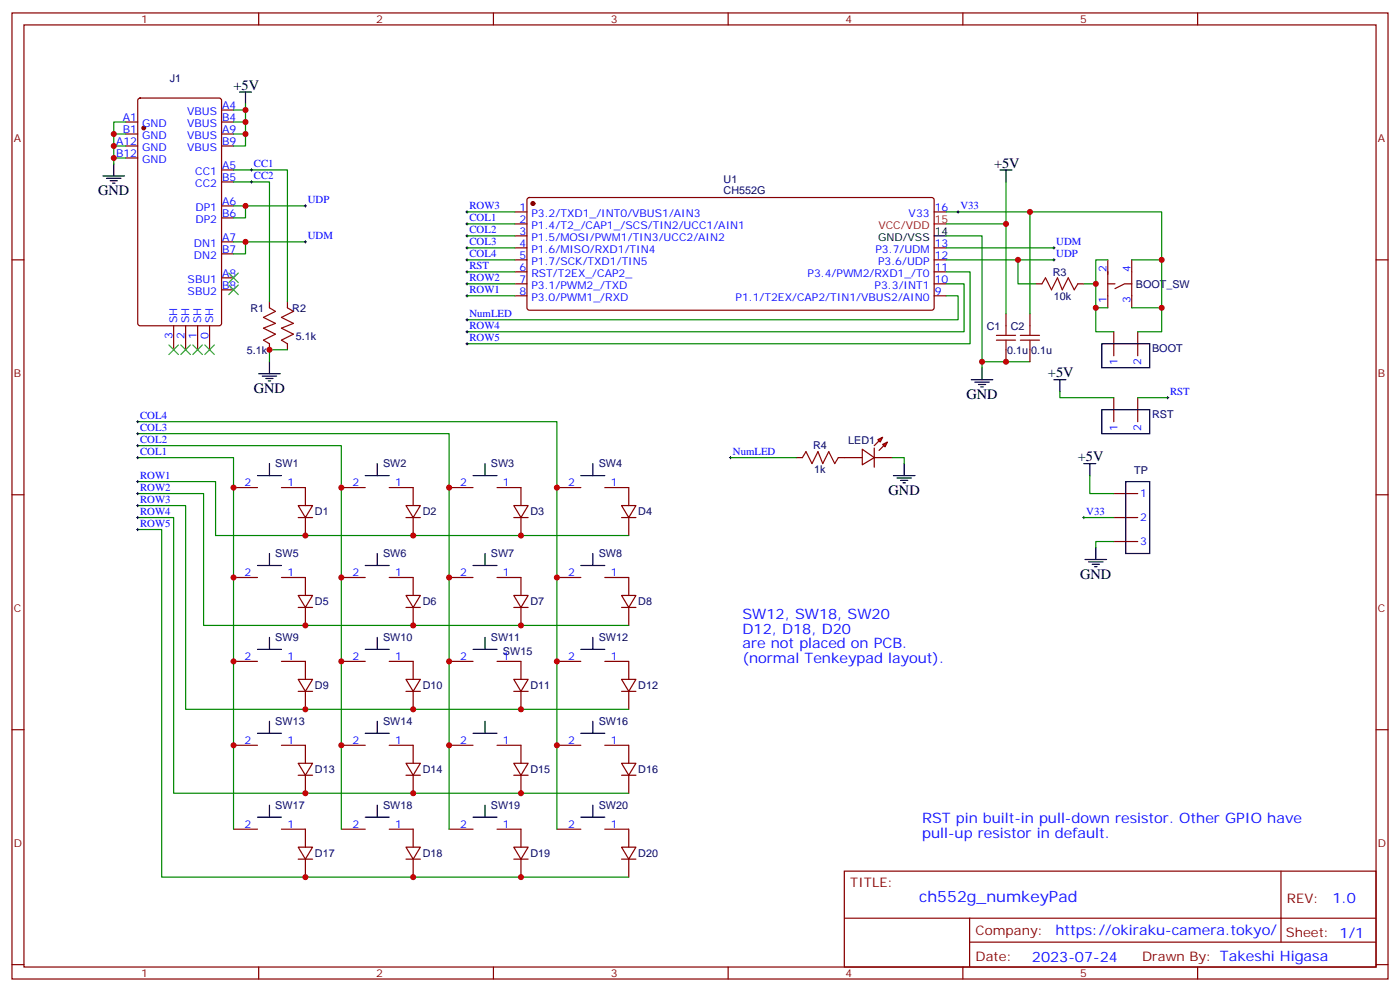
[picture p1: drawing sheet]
<svg xmlns="http://www.w3.org/2000/svg" width="412mm" height="292mm" viewBox="0 0 412 292" stroke-linecap="round" stroke-linejoin="round" font-family="sans-serif">
<g fill="none" stroke="#870000" stroke-width=".35">
<path d="M3.5 3.8h405.4v284.3h-405.4zM7.1 7.3h398.2v277.3h-398.2zM76.2 3.8v3.5M145.3 3.8v3.5M214.5 3.8v3.5M283.6 3.8v3.5M352.8 3.8v3.5M37 39.4h3.6M37 35.9h3.6M40.8 29.1l.5-.2h23.3l.6 .4 .1 65.9-.5 .6-23.5 .1-.7-.5v-65.8zM65.3 39.4h3.5M65.3 35.9h3.5"/>
<path d="M65.3 32.4h3.5M37 43h3.6M37 46.5h3.6M65.3 53.6h3.5M65.3 43h3.5M65.3 50h3.5M155.5 58.3l.4-.2 118.8 .1 .5 .6-.1 32.1-.6 .4-118.8-.1-.5-.6v-31.8zM3.5 76.5h3.6M65.3 64.1h3.5M65.3 74.7h3.5M65.3 60.6h3.5M65.3 71.2h3.5"/>
<path d="M151.7 76.5h3.5M151.7 62.4h3.5M151.7 65.9h3.5M151.7 69.4h3.5M151.7 73h3.5M275.2 76.5h3.5M275.2 62.4h3.5M275.2 73h3.5M326.3 76.5v14.1M333.4 76.5v14.1M405.3 76.5h3.6M51.2 95.9v7"/>
<path d="M54.7 95.9v7M58.2 95.9v7M61.7 95.9v7M65.3 85.3h3.5M65.3 81.8h3.5M79.4 88.8v1.8M84.7 88.8v1.8M151.7 80h3.5M151.7 83.5h3.5M151.7 87.1h3.5M275.2 80h3.5M275.2 83.5h3.5"/>
<path d="M275.2 87.1h3.5M296.3 92.4v3.5M303.4 92.4v3.5M305.2 83.5h1.7M317.5 83.5h1.8M326.3 83.5h2.1M333.4 83.5h-2.1l-2.9 1.4M79.4 101.2v1.7M84.7 101.2v1.7M296.3 102.9v3.6M303.4 102.9v3.6M248.7 134.7h5.3"/>
<path d="M257.5 134.7h5.3M3.5 145.6h3.6M68.8 143.5h7M82.9 143.5h7.1v5.3M87.8 148.8h4.3l-2.1 3.5zM87.8 152.3h4.3M90 152.3v5.3M100.5 143.5h7.1M114.7 143.5h7v5.3M119.6 148.8h4.2l-2.1 3.5zM119.6 152.3h4.2M121.7 152.3v5.3"/>
<path d="M132.3 143.5h7M146.4 143.5h7.1v5.3M151.3 148.8h4.3l-2.1 3.5zM151.3 152.3h4.3M153.5 152.3v5.3M164 143.5h7.1M178.2 143.5h7v5.3M183.1 148.8h4.2l-2.1 3.5zM183.1 152.3h4.2M185.2 152.3v5.3M405.3 145.6h3.6M68.8 170h7"/>
<path d="M82.9 170h7.1v5.3M87.8 175.3h4.3l-2.1 3.5zM87.8 178.8h4.3M90 178.8v5.3M100.5 170h7.1M114.7 170h7v5.3M119.6 175.3h4.2l-2.1 3.5zM119.6 178.8h4.2M121.7 178.8v5.3M132.3 170h7M146.4 170h7.1v5.3M151.3 175.3h4.3l-2.1 3.5z"/>
<path d="M151.3 178.8h4.3M153.5 178.8v5.3M164 170h7.1M178.2 170h7v5.3M183.1 175.3h4.2l-2.1 3.5zM183.1 178.8h4.2M185.2 178.8v5.3M68.8 194.7h7M82.9 194.7h7.1v5.3M87.8 200h4.3l-2.1 3.5zM100.5 194.7h7.1M114.7 194.7h7v5.3"/>
<path d="M119.6 200h4.2l-2.1 3.5zM132.3 194.7h7M146.4 194.7h7.1v5.3M151.3 200h4.3l-2.1 3.5zM164 194.7h7.1M178.2 194.7h7v5.3M183.1 200h4.2l-2.1 3.5zM3.5 214.8h3.6M68.8 219.4h7M82.9 219.4h7.1v5.2M87.8 203.5h4.3M90 203.5v5.3"/>
<path d="M100.5 219.4h7.1M114.7 219.4h7v5.2M119.6 203.5h4.2M121.7 203.5v5.3M132.3 219.4h7M146.4 219.4h7.1v5.2M151.3 203.5h4.3M153.5 203.5v5.3M164 219.4h7.1M178.2 219.4h7v5.2M183.1 203.5h4.2M185.2 203.5v5.3"/>
<path d="M405.3 214.8h3.6M87.8 224.6h4.3l-2.1 3.6zM87.8 228.2h4.3M90 228.2v5.3M119.6 224.6h4.2l-2.1 3.6zM119.6 228.2h4.2M121.7 228.2v5.3M151.3 224.6h4.3l-2.1 3.6zM151.3 228.2h4.3M153.5 228.2v5.3M183.1 224.6h4.2l-2.1 3.6zM183.1 228.2h4.2"/>
<path d="M185.2 228.2v5.3M68.8 244.1h7M82.9 244.1h7.1v5.2M87.8 249.3h4.3l-2.1 3.6zM87.8 252.9h4.3M90 252.9v5.3M100.5 244.1h7.1M114.7 244.1h7v5.2M119.6 249.3h4.2l-2.1 3.6zM119.6 252.9h4.2M121.7 252.9v5.3M132.3 244.1h7"/>
<path d="M146.4 244.1h7.1v5.2M151.3 249.3h4.3l-2.1 3.6zM151.3 252.9h4.3M153.5 252.9v5.3M164 244.1h7.1M178.2 244.1h7v5.2M183.1 249.3h4.2l-2.1 3.6zM183.1 252.9h4.2M185.2 252.9v5.3M248.7 256.4h156.6v28.2h-156.6zM377.3 256.4v20.9M248.7 270.2h156.5"/>
<path d="M285.6 277.3h119.6M285.6 270.2v14.2M3.5 283.9h3.6M76.2 284.6v3.5M145.3 284.6v3.5M214.5 284.6v3.5M283.6 284.6v3.5M352.8 284.6v3.5M405.3 283.9h3.6"/>
</g>
<g fill="#870000" stroke="#870000" stroke-width=".35">
<circle cx="42.3" cy="37.7" r=".53"/>
<circle cx="157" cy="59.9" r=".53"/>
</g>
<g fill="none" stroke="#000" stroke-width=".35">
<path d="M70.6 27.1h3.5M72.3 27.1v3.5M30.3 51.8h6.4M31.4 52.5h4.2M32.5 53.2h2.1M33.2 53.9h.7M33.5 48.3v3.5M294.6 50h3.5M296.3 50v3.6M275.2 69.4h3.5M76.2 110h6.3M77.3 110.7h4.2"/>
<path d="M78.3 111.4h2.1M79 112.1h.7M79.4 106.5v3.5M286.1 111.8h6.4M287.2 112.5h4.2M288.2 113.2h2.1M288.9 113.9h.7M289.3 108.2v3.6M75.8 140h7.1M79.4 136.5v3.5M107.6 140h7.1M111.1 136.5v3.5"/>
<path d="M139.3 140h7.1M142.9 136.5v3.5M171.1 140h7.1M174.6 136.5v3.5M75.8 166.4h7.1M79.4 162.9v3.5M107.6 166.4h7.1M111.1 162.9v3.5M139.3 166.4h7.1M142.9 162.9v3.5M171.1 166.4h7.1M174.6 162.9v3.5"/>
<path d="M75.8 191.1h7.1M79.4 187.6v3.5M107.6 191.1h7.1M111.1 187.6v3.5M139.3 191.1h7.1M142.9 187.6v3.5M171.1 191.1h7.1M174.6 187.6v3.5M75.8 215.8h7.1M79.4 212.3v3.5M107.6 215.8h7.1M111.1 212.3v3.5"/>
<path d="M139.3 215.8h7.1M142.9 212.3v3.5M171.1 215.8h7.1M174.6 212.3v3.5M79.4 237v3.5M111.1 237v3.5M142.9 237v3.5M174.6 237v3.5M75.8 240.5h7.1M107.6 240.5h7.1M139.3 240.5h7.1M171.1 240.5h7.1"/>
</g>
<g fill="none" stroke="#008700" stroke-width=".35">
<path d="M33.5 39.4h3.5M37 35.9h-3.5v12.4M68.8 39.4h3.5M68.8 32.4h3.5M68.8 35.9h3.5M72.3 30.6v12.4h-3.5M33.5 46.5h3.5M33.5 43h3.5M68.8 53.6h10.6v35.2M68.8 50h15.9v38.8M296.3 53.6v12.3M68.8 60.6h3.5v3.5h-3.5"/>
<path d="M68.8 71.2h3.5v3.5h-3.5M72.3 60.6h17.7M72.3 71.2h17.7M137.6 73h14.1M137.6 76.5h14.1M137.6 65.9h14.1M137.6 69.4h14.1M278.7 69.4h10.6v38.8M278.7 65.9h17.6v26.5M278.7 62.4h24.7v30M278.7 73h31.7M278.7 76.5h31.7"/>
<path d="M299.9 76.5v7h5.3M303.4 62.4h38.8v28.2h-8.8M326.3 76.5h-3.5v7h-3.5M333.4 76.5h8.8M278.7 87.1h3.5v7h-144.6M278.7 83.5h5.3v14.1h-146.4M278.7 80h7.1v21.2h-148.2M322.8 83.5v7.1h3.5M84.7 102.9h-5.3v3.6M289.3 106.5h14.1M40.6 134.7h28.2v109.4M40.6 131.2h59.9v112.9"/>
<path d="M40.6 127.6h91.7v116.5M40.6 124.1h123.4v120M40.6 141.7h22.9v15.9h121.7M40.6 145.3h19.4v38.8h125.2M40.6 148.8h14.1v60h130.5M40.6 152.3h10.6v81.2h134M40.6 155.9h7v102.3h137.6"/>
</g>
<path d="M67.4 80.4l2.8 2.8M67.4 83.9l2.8 2.8M70.2 80.4l-2.8 2.8M70.2 83.9l-2.8 2.8M49.7 101.5l2.9 2.9M52.6 101.5l-2.9 2.9M53.3 101.5l2.8 2.9M56.1 101.5l-2.8 2.9M56.8 101.5l2.8 2.9M59.6 101.5l-2.8 2.9M60.3 101.5l2.8 2.9M63.1 101.5l-2.8 2.9" fill="none" stroke="#3c3" stroke-width=".35"/>
<path d="M79.4 90.6l1.7 1.1-3.5 1.7 3.5 1.8-3.5 1.4 3.5 1.8-3.5 1.7 1.8 1.1M84.7 90.6l1.7 1.1-3.5 1.7 3.5 1.8-3.5 1.4 3.5 1.8-3.5 1.7 1.8 1.1M293.5 98.7h5.7M296.3 95.9v2.8M300.6 98.7h5.6M303.4 95.9v2.8M306.9 83.5l1.1-1.7 1.7 3.5 1.8-3.5 1.4 3.5 1.8-3.5 1.7 3.5 1.1-1.8M293.5 100.1h5.7M296.3 100.1v2.8M300.6 100.1h5.6M303.4 100.1v2.8" fill="none" stroke="#a10000" stroke-width=".35"/>
<g fill="none" stroke="#000" stroke-width=".29">
<path d="M89.6 60.6h.7M89.6 71.2h.7M90 60.3v.7M90 70.8v.7M137.2 73h.7M137.2 76.5h.7M137.2 65.9h.7M137.2 69.4h.7M137.6 65.5v.8M137.6 69.1v.7M137.6 72.6v.7M137.6 76.1v.7"/>
<path d="M310.1 73h.7M310.1 76.5h.7M310.4 72.6v.7M310.4 76.1v.7M40.2 134.7h.7M40.2 131.2h.7M40.2 127.6h.7M40.2 124.1h.7M40.6 123.8v.7M40.6 127.3v.7M40.6 130.8v.7M40.6 134.3v.7"/>
<path d="M40.2 141.7h.7M40.2 145.3h.7M40.2 148.8h.7M40.2 152.3h.7M40.2 155.9h.7M40.6 141.4v.7M40.6 144.9v.7M40.6 148.4v.8M40.6 152v.7M40.6 155.5v.7"/>
</g>
<path d="M275.2 65.9h3.5" fill="none" stroke="#f00" stroke-width=".35"/>
<g fill="#f00" stroke="#870000" stroke-width=".35">
<path d="M260 130.8l1.4-.7-.7 1.4z"/>
<path d="M258.6 129.4l1.4-.7-.7 1.4z"/>
</g>
<g fill="#870000" stroke="#870000" stroke-width=".35">
<path d="M260.3 131.2l-1.4 1.4z"/>
<path d="M257.5 131.2l1.4-1.4z"/>
</g>
<path d="M257.5 131.9v5.6z" fill="#f00" stroke="#870000" stroke-width=".35"/>
<path d="M328.1 97.6v7.1M335.1 97.6v7.1M328.1 117.1v7M335.1 117.1v7M234.6 134.7h1.8M246.9 134.7h1.8M254 132.2l3.5 2.5-3.5 2.1zM328.1 145.3h7M328.1 152.3h7M328.1 159.4h7" fill="none" stroke="#870000" stroke-width=".35"/>
<g fill="none" stroke="#000" stroke-width=".35">
<path d="M310.4 111.8h3.6M312.2 111.8v3.5M324.6 101.2h14.1v7h-14.1zM263.2 140h6.3M266.3 136.5v3.5M319.3 136.5h3.5M321 136.5v3.5M324.6 120.6h14.1v7h-14.1zM264.2 140.7h4.3M265.3 141.4h2.1M266 142.1h.7M331.6 141.7h7.1v21.2h-7.1z"/>
<path d="M319.6 164.7h6.4M320.7 165.4h4.2M321.7 166.1h2.1M322.4 166.8h.7M322.8 161.1v3.6"/>
</g>
<g fill="none" stroke="#008700" stroke-width=".35">
<path d="M137.6 62.4h14.1M137.6 87.1h14.1M137.6 83.5h14.1M137.6 80h14.1M322.8 90.6v7h5.3M342.2 90.6v7h-7.1M312.2 115.3v1.8h15.9M335.1 117.1h8.9M215.2 134.7h19.4M262.8 134.7h3.5v1.8M321 140v5.3h7.1M319.3 152.3h8.8"/>
<path d="M328.1 159.4h-5.3v1.7"/>
</g>
<path d="M236.4 134.7l1-1.8 1.8 3.6 1.7-3.6 1.5 3.6 1.7-3.6 1.8 3.6 1-1.8" fill="none" stroke="#a10000" stroke-width=".35"/>
<g fill="none" stroke="#000" stroke-width=".29">
<path d="M73.7 50h.7M73.7 53.6h.7M74.1 49.7v.7M74.1 53.2v.7M137.2 62.4h.7M137.6 62v.7M137.6 79.7v.7M281.9 62.4h.7M282.2 62v.7M137.2 87.1h.7M137.2 83.5h.7M137.2 97.6h.7"/>
<path d="M137.2 94.1h.7M137.2 80h.7M137.6 83.2v.7M137.6 86.7v.7M137.6 93.8v.7M137.6 97.3v.7M137.2 101.2h.7M137.6 100.8v.7M343.6 117.1h.7M344 116.7v.7M214.8 134.7h.7M215.2 134.3v.7"/>
<path d="M318.9 152.3h.7M319.3 152v.7"/>
</g>
<g fill="#c00">
<circle cx="33.5" cy="46.5" r=".88"/>
<circle cx="33.5" cy="43" r=".88"/>
<circle cx="33.5" cy="39.4" r=".88"/>
<circle cx="72.3" cy="32.4" r=".88"/>
<circle cx="72.3" cy="35.9" r=".88"/>
<circle cx="72.3" cy="39.4" r=".88"/>
<circle cx="79.4" cy="102.9" r=".88"/>
<circle cx="72.3" cy="60.6" r=".88"/>
<circle cx="72.3" cy="71.2" r=".88"/>
<circle cx="296.3" cy="65.9" r=".88"/>
<circle cx="299.9" cy="76.5" r=".88"/>
<circle cx="303.4" cy="62.4" r=".88"/>
<circle cx="296.3" cy="106.5" r=".88"/>
<circle cx="342.2" cy="76.5" r=".88"/>
<circle cx="322.8" cy="83.5" r=".88"/>
<circle cx="289.3" cy="106.5" r=".88"/>
<circle cx="68.8" cy="170" r=".88"/>
<circle cx="68.8" cy="194.7" r=".88"/>
<circle cx="68.8" cy="219.4" r=".88"/>
<circle cx="100.5" cy="170" r=".88"/>
<circle cx="100.5" cy="194.7" r=".88"/>
<circle cx="100.5" cy="219.4" r=".88"/>
<circle cx="132.3" cy="170" r=".88"/>
<circle cx="132.3" cy="194.7" r=".88"/>
<circle cx="132.3" cy="219.4" r=".88"/>
<circle cx="164" cy="170" r=".88"/>
<circle cx="164" cy="194.7" r=".88"/>
<circle cx="164" cy="219.4" r=".88"/>
<circle cx="100.5" cy="143.5" r=".88"/>
<circle cx="132.3" cy="143.5" r=".88"/>
<circle cx="164" cy="143.5" r=".88"/>
<circle cx="68.8" cy="143.5" r=".88"/>
<circle cx="90" cy="157.6" r=".88"/>
<circle cx="121.7" cy="157.6" r=".88"/>
<circle cx="153.5" cy="157.6" r=".88"/>
<circle cx="90" cy="184.1" r=".88"/>
<circle cx="121.7" cy="184.1" r=".88"/>
<circle cx="153.5" cy="184.1" r=".88"/>
<circle cx="90" cy="208.8" r=".88"/>
<circle cx="121.7" cy="208.8" r=".88"/>
<circle cx="153.5" cy="208.8" r=".88"/>
<circle cx="90" cy="258.2" r=".88"/>
<circle cx="121.7" cy="258.2" r=".88"/>
<circle cx="153.5" cy="258.2" r=".88"/>
<circle cx="153.5" cy="233.5" r=".88"/>
<circle cx="90" cy="233.5" r=".88"/>
<circle cx="121.7" cy="233.5" r=".88"/>
<circle cx="322.8" cy="90.6" r=".88"/>
<circle cx="342.2" cy="90.6" r=".88"/>
</g>
<text font-size="4.6" fill="#00f" x="270.8" y="265.4">ch552g_numkeyPad</text>
<g font-size="4.2">
<text x="68.8" y="26.4">+5V</text>
<text x="292.8" y="49.3">+5V</text>
<text x="28.9" y="57.4">GND</text>
<text x="308.7" y="111.1">+5V</text>
<text x="74.8" y="115.6">GND</text>
<text x="284.7" y="117.4">GND</text>
<text x="317.5" y="135.7">+5V</text>
<text x="261.8" y="145.6">GND</text>
<text x="318.2" y="170.3">GND</text>
</g>
<g font-size="4.2" fill="#00f">
<text x="218.7" y="182.3">SW12, SW18, SW20</text>
<text x="218.7" y="186.5">D12, D18, D20</text>
<text x="218.7" y="190.8">are not placed on PCB.</text>
<text x="218.7" y="195">(normal Tenkeypad layout).</text>
<text x="271.6" y="242.3">RST pin built-in pull-down resistor. Other GPIO have</text>
<text x="271.6" y="246.5">pull-up resistor in default.</text>
<text x="392.5" y="265.7">1.0</text>
<text x="310.9" y="275.2">https://okiraku-camera.tokyo/</text>
<text x="304" y="283">2023-07-24</text>
</g>
<g font-size="3.9" fill="#800">
<text x="250.5" y="261">TITLE:</text>
<text x="379.1" y="265.7">REV:</text>
<text x="287.4" y="275.2">Company:</text>
<text x="378.7" y="275.8">Sheet: 1/1</text>
<text x="287.4" y="282.9">Date:</text>
<text x="336.4" y="282.9">Drawn By: Takeshi Higasa</text>
</g>
<g font-size="3.2" fill="#800">
<text x="41.6" y="6.8">1</text>
<text x="110.8" y="6.8">2</text>
<text x="179.9" y="6.8">3</text>
<text x="249.1" y="6.8">4</text>
<text x="318.2" y="6.8">5</text>
<text x="4.1" y="41.9">A</text>
<text x="405.9" y="41.9">A</text>
<text x="4.1" y="111.1">B</text>
<text x="405.9" y="111.1">B</text>
<text x="4.1" y="180.2">C</text>
<text x="405.9" y="180.2">C</text>
<text x="4.1" y="249.3">D</text>
<text x="405.9" y="249.3">D</text>
<text x="41.6" y="287.6">1</text>
<text x="110.8" y="287.6">2</text>
<text x="179.9" y="287.6">3</text>
<text x="249.1" y="287.6">4</text>
<text x="318.2" y="287.6">5</text>
</g>
<g font-size="3.2" fill="#000080">
<text x="50" y="24.1">J1</text>
<text x="213.2" y="53.9">U1</text>
<text x="213.2" y="57.1">CH552G</text>
<text x="310.1" y="81.1">R3</text>
<text x="310.4" y="88.2">10k</text>
<text x="334.6" y="84.7">BOOT_SW</text>
<text x="73.7" y="91.7">R1</text>
<text x="86.1" y="91.7">R2</text>
<text x="87.1" y="100.2">5.1k</text>
<text x="290.7" y="97.1">C1</text>
<text x="297.8" y="97.1">C2</text>
<text x="72.7" y="104.1">5.1k</text>
<text x="296.7" y="104.1">0.1u</text>
<text x="303.7" y="104.1">0.1u</text>
<text x="339.4" y="103.7">BOOT</text>
<text x="339.4" y="123.1">RST</text>
<text x="249.9" y="130.6">LED1</text>
<text x="81.1" y="137.6">SW1</text>
<text x="112.9" y="137.6">SW2</text>
<text x="144.6" y="137.6">SW3</text>
<text x="176.4" y="137.6">SW4</text>
<text x="239.5" y="132.3">R4</text>
<text x="239.9" y="139.4">1k</text>
<text x="334.1" y="139.4">TP</text>
<text x="92.8" y="151.7">D1</text>
<text x="124.5" y="151.7">D2</text>
<text x="156.3" y="151.7">D3</text>
<text x="188" y="151.7">D4</text>
<text x="81.1" y="164">SW5</text>
<text x="112.9" y="164">SW6</text>
<text x="144.6" y="164">SW7</text>
<text x="176.4" y="164">SW8</text>
<text x="92.8" y="178.2">D5</text>
<text x="124.5" y="178.2">D6</text>
<text x="156.3" y="178.2">D7</text>
<text x="188" y="178.2">D8</text>
<text x="81.1" y="188.7">SW9</text>
<text x="112.9" y="188.7">SW10</text>
<text x="144.6" y="188.7">SW11</text>
<text x="176.4" y="188.7">SW12</text>
<text x="148.2" y="192.9">SW15</text>
<text x="92.8" y="202.9">D9</text>
<text x="124.5" y="202.9">D10</text>
<text x="156.3" y="202.9">D11</text>
<text x="188" y="202.9">D12</text>
<text x="81.1" y="213.4">SW13</text>
<text x="112.9" y="213.4">SW14</text>
<text x="176.4" y="213.4">SW16</text>
<text x="92.8" y="227.6">D13</text>
<text x="124.5" y="227.6">D14</text>
<text x="156.3" y="227.6">D15</text>
<text x="188" y="227.6">D16</text>
<text x="81.1" y="238.1">SW17</text>
<text x="112.9" y="238.1">SW18</text>
<text x="144.6" y="238.1">SW19</text>
<text x="176.4" y="238.1">SW20</text>
<text x="92.8" y="252.3">D17</text>
<text x="124.5" y="252.3">D18</text>
<text x="156.3" y="252.3">D19</text>
<text x="188" y="252.3">D20</text>
</g>
<g font-size="3.2" fill="#00f">
<text x="36.2" y="35.6">A1</text>
<text x="55.1" y="33.8">VBUS</text>
<text x="65.4" y="35.6">B4</text>
<text x="65.4" y="32">A4</text>
<text x="36.2" y="39.1">B1</text>
<text x="41.9" y="40.9">GND</text>
<text x="41.9" y="37.3">GND</text>
<text x="55.1" y="37.3">VBUS</text>
<text x="55.1" y="40.9">VBUS</text>
<text x="65.4" y="39.1">A9</text>
<text x="34.2" y="46.1">B12</text>
<text x="34.2" y="42.6">A12</text>
<text x="41.9" y="47.9">GND</text>
<text x="41.9" y="44.4">GND</text>
<text x="55.1" y="44.4">VBUS</text>
<text x="65.4" y="42.6">B9</text>
<text x="57.5" y="51.4">CC1</text>
<text x="65.4" y="53.2">B5</text>
<text x="65.4" y="49.7">A5</text>
<text x="74.8" y="49.1">CC1</text>
<text x="74.8" y="52.7">CC2</text>
<text x="57.5" y="55">CC2</text>
<text x="90.7" y="59.7">UDP</text>
<text x="57.6" y="65.5">DP2</text>
<text x="57.6" y="62">DP1</text>
<text x="65.4" y="63.8">B6</text>
<text x="65.4" y="60.3">A6</text>
<text x="138.3" y="65">COL1</text>
<text x="138.3" y="61.5">ROW3</text>
<text x="153" y="62">1</text>
<text x="153" y="65.5">2</text>
<text x="156.5" y="63.8">P3.2/TXD1_/INT0/VBUS1/AIN3</text>
<text x="267.7" y="63.8">V33</text>
<text x="275.3" y="62">16</text>
<text x="282.9" y="61.5">V33</text>
<text x="65.4" y="70.8">A7</text>
<text x="90.7" y="70.3">UDM</text>
<text x="138.3" y="68.5">COL2</text>
<text x="153" y="69.1">3</text>
<text x="156.5" y="67.3">P1.4/T2_/CAP1_/SCS/TIN2/UCC1/AIN1</text>
<text x="156.5" y="70.8">P1.5/MOSI/PWM1/TIN3/UCC2/AIN2</text>
<text x="57.1" y="76.1">DN2</text>
<text x="57.1" y="72.6">DN1</text>
<text x="65.4" y="74.4">B7</text>
<text x="138.3" y="72.1">COL3</text>
<text x="138.3" y="75.6">COL4</text>
<text x="153" y="72.6">4</text>
<text x="153" y="76.1">5</text>
<text x="156.5" y="74.4">P1.6/MISO/RXD1/TIN4</text>
<text x="156.5" y="77.9">P1.7/SCK/TXD1/TIN5</text>
<text x="257.9" y="74.4">P3.7/UDM</text>
<text x="258.6" y="77.9">P3.6/UDP</text>
<text x="275.3" y="76.1">12</text>
<text x="275.3" y="72.6">13</text>
<text x="311.1" y="72.1">UDM</text>
<text x="311.1" y="75.6">UDP</text>
<text x="55.3" y="83.2">SBU1</text>
<text x="65.4" y="81.4">A8</text>
<text x="138.3" y="82.7">ROW2</text>
<text x="138.3" y="79.1">RST</text>
<text x="153" y="79.7">6</text>
<text x="153" y="83.2">7</text>
<text x="156.5" y="81.4">RST/T2EX_/CAP2_</text>
<text x="237.9" y="81.4">P3.4/PWM2/RXD1_/T0</text>
<text x="275.3" y="83.2">10</text>
<text x="275.3" y="79.7">11</text>
<text x="326" y="80" transform="rotate(-90 326 80)">2</text>
<text x="333" y="80" transform="rotate(-90 333 80)">4</text>
<text x="55.3" y="86.7">SBU2</text>
<text x="65.4" y="84.9">B8</text>
<text x="138.3" y="86.2">ROW1</text>
<text x="153" y="86.7">8</text>
<text x="156.5" y="84.9">P3.1/PWM2_/TXD</text>
<text x="156.5" y="88.5">P3.0/PWM1_/RXD</text>
<text x="216.7" y="88.5">P1.1/T2EX/CAP2/TIN1/VBUS2/AIN0</text>
<text x="257.6" y="84.9">P3.3/INT1</text>
<text x="275.3" y="86.7">9</text>
<text x="326" y="89.1" transform="rotate(-90 326 89.1)">1</text>
<text x="333" y="89.1" transform="rotate(-90 333 89.1)">3</text>
<text x="52.2" y="95.2" transform="rotate(-90 52.2 95.2)">SH</text>
<text x="55.7" y="95.2" transform="rotate(-90 55.7 95.2)">SH</text>
<text x="59.3" y="95.2" transform="rotate(-90 59.3 95.2)">SH</text>
<text x="62.8" y="95.2" transform="rotate(-90 62.8 95.2)">SH</text>
<text x="138.3" y="93.2">NumLED</text>
<text x="50.8" y="99.7" transform="rotate(-90 50.8 99.7)">3</text>
<text x="54.3" y="99.7" transform="rotate(-90 54.3 99.7)">2</text>
<text x="57.9" y="99.7" transform="rotate(-90 57.9 99.7)">1</text>
<text x="61.4" y="99.7" transform="rotate(-90 61.4 99.7)">0</text>
<text x="138.3" y="100.3">ROW5</text>
<text x="138.3" y="96.8">ROW4</text>
<text x="329.1" y="107.4" transform="rotate(-90 329.1 107.4)">1</text>
<text x="336.2" y="107.4" transform="rotate(-90 336.2 107.4)">2</text>
<text x="344.7" y="116.2">RST</text>
<text x="41.3" y="123.2">COL4</text>
<text x="41.3" y="130.3">COL2</text>
<text x="41.3" y="126.8">COL3</text>
<text x="329.1" y="126.8" transform="rotate(-90 329.1 126.8)">1</text>
<text x="336.2" y="126.8" transform="rotate(-90 336.2 126.8)">2</text>
<text x="41.3" y="133.8">COL1</text>
<text x="215.9" y="133.8">NumLED</text>
<text x="41.3" y="140.9">ROW1</text>
<text x="72.1" y="143.2">2</text>
<text x="84.7" y="143.2">1</text>
<text x="103.8" y="143.2">2</text>
<text x="116.4" y="143.2">1</text>
<text x="135.6" y="143.2">2</text>
<text x="148.2" y="143.2">1</text>
<text x="167.3" y="143.2">2</text>
<text x="179.9" y="143.2">1</text>
<text x="41.3" y="144.4">ROW2</text>
<text x="41.3" y="147.9">ROW3</text>
<text x="335.8" y="146.3">1</text>
<text x="41.3" y="151.4">ROW4</text>
<text x="41.3" y="155">ROW5</text>
<text x="320" y="151.4">V33</text>
<text x="335.8" y="153.4">2</text>
<text x="335.8" y="160.4">3</text>
<text x="72.1" y="169.6">2</text>
<text x="84.7" y="169.6">1</text>
<text x="103.8" y="169.6">2</text>
<text x="116.4" y="169.6">1</text>
<text x="135.6" y="169.6">2</text>
<text x="148.2" y="169.6">1</text>
<text x="167.3" y="169.6">2</text>
<text x="179.9" y="169.6">1</text>
<text x="72.1" y="194.3">2</text>
<text x="84.7" y="194.3">1</text>
<text x="103.8" y="194.3">2</text>
<text x="116.4" y="194.3">1</text>
<text x="135.6" y="194.3">2</text>
<text x="148.2" y="194.3">1</text>
<text x="167.3" y="194.3">2</text>
<text x="179.9" y="194.3">1</text>
<text x="72.1" y="219">2</text>
<text x="84.7" y="219">1</text>
<text x="103.8" y="219">2</text>
<text x="116.4" y="219">1</text>
<text x="135.6" y="219">2</text>
<text x="148.2" y="219">1</text>
<text x="167.3" y="219">2</text>
<text x="179.9" y="219">1</text>
<text x="72.1" y="243.7">2</text>
<text x="84.7" y="243.7">1</text>
<text x="103.8" y="243.7">2</text>
<text x="116.4" y="243.7">1</text>
<text x="135.6" y="243.7">2</text>
<text x="148.2" y="243.7">1</text>
<text x="167.3" y="243.7">2</text>
<text x="179.9" y="243.7">1</text>
</g>
<g font-size="3.2" fill="#f00">
<text x="275.3" y="65.5">15</text>
<text x="258.8" y="67.3">VCC/VDD</text>
</g>
<g font-size="3.2">
<text x="258.6" y="70.8">GND/VSS</text>
<text x="275.3" y="69.1">14</text>
</g>
</svg>
